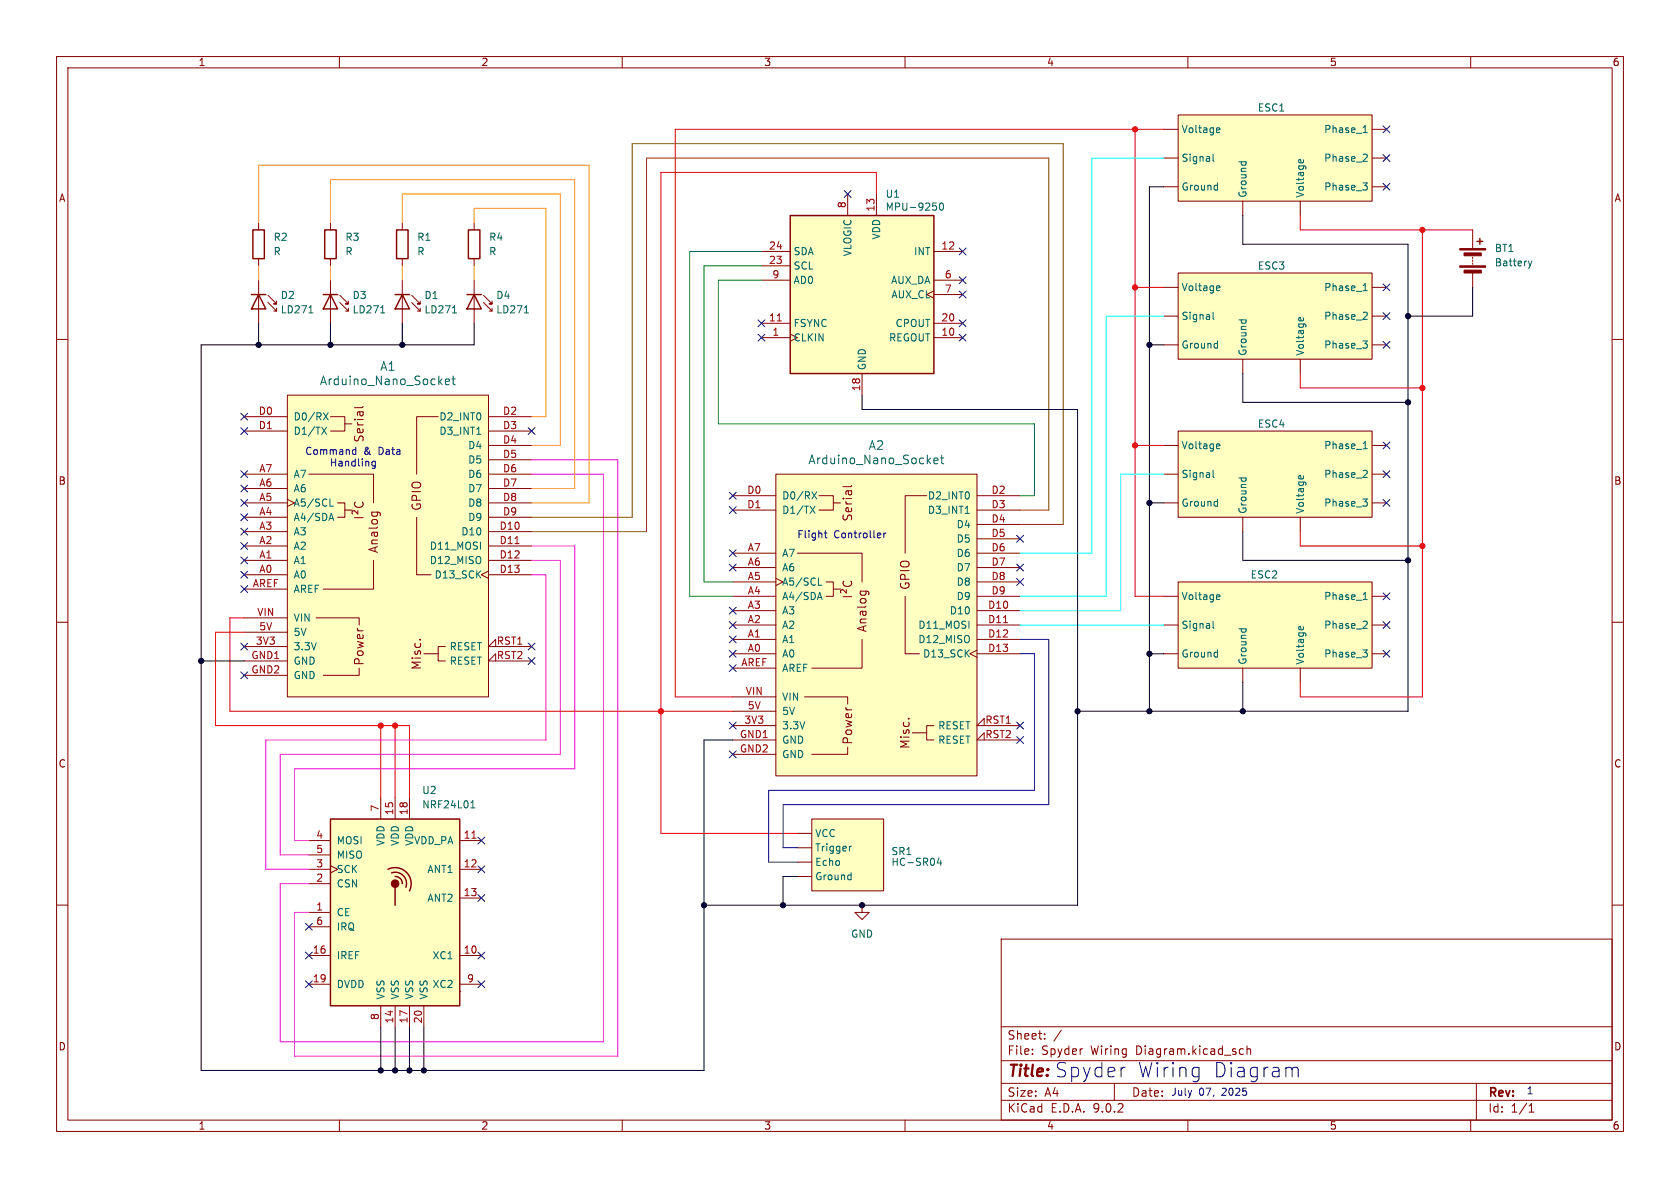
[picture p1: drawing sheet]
<svg xmlns="http://www.w3.org/2000/svg" width="297mm" height="210mm" viewBox="0 0 297 210" stroke-linecap="round" stroke-linejoin="round" font-family="sans-serif">
<g fill="none" stroke="#840000" stroke-width=".18">
<path d="M10 10h277v190h-277zM12 12h273v186h-273zM60 10v2M110 10v2M160 10v2M210 10v2M260 10v2M58.4 39.4v1.2M58.4 45.7v1.3M83.8 49.5v7.7M85.5 52.2l1.5 1.5h-.5h.5v-.5M85.5 53.5l1.5 1.5h-.5"/>
<path d="M87 54.5v.5M10 60h2M285 60h2M10 110h2M285 110h2M10 160h2M177 166h108v32h-108zM285 160h2M60 198v2M110 198v2M160 198v2M177 194.5h108"/>
<path d="M177 191.5h108M177 187.5h108M177 181.5h108M182.5 186.3v.1M182.5 185.5v.1M184.7 183.6v.1M184.7 182.8v.1M187.6 182.1l-1.3 2M197 191.5v3M210 198v2M219.2 186.3h.6M219.2 185.5h.6"/>
<path d="M220.5 185.5l.2-.1 .3 .1 .1 .9M220.5 184.9v1.5M260 198v2M261 191.5v6.5M270.3 196.6h.9M270.3 195.5l.4-.4v1.5"/>
</g>
<path d="M57.4 40.6h2v5.1h-2zM82.5 52.1h2.6M83.8 52.1l1.3 2.5h-2.6z" fill="none" stroke="#840000" stroke-width=".25"/>
<path d="M92.7 55.3h.7" fill="none" stroke="#006464" stroke-width=".18"/>
<path d="M50.8 69.9h35.6v53.3h-35.6z" fill="#ffffc2"/>
<g fill="none" stroke="#840000" stroke-width=".18">
<path d="M45.7 39.4v1.2M71.1 39.4v1.2M45.7 45.7v1.3M45.7 49.5v7.7M47.4 52.2l1.5 1.5h-.5h.5v-.5M47.4 53.5l1.5 1.5h-.5M48.9 54.5v.5M58.4 49.5v7.7M60.1 52.2l1.5 1.5h-.5h.5v-.5M60.1 53.5l1.5 1.5h-.5M61.6 54.5v.5M71.1 45.7v1.3"/>
<path d="M260.3 40.6v3.3M260.3 45.5v.2M260.3 46v.2M260.3 46.5v.2M260.3 48.3v2.5M43.2 73.7h7.6M43.2 76.2h7.6M50.8 69.9h35.6v53.3h-35.6zM58.4 73.7h2.6v2.5h-2.6M61 74.9h1.2M64.2 71.8l-.2 .3h-1.3M77.5 73.7h-3.8v10.1"/>
<path d="M86.4 73.7h7.6M86.4 76.2h7.6M86.4 78.7h7.6M43.2 83.8h7.6M43.2 86.4h7.6M43.2 88.9h7.6M43.2 91.4h7.6M43.2 94h7.6M43.2 96.5h7.6M43.2 99.1h7.6M50.8 88.3l1.3 .6-1.3 .6M54.6 83.8h11.4v5.1"/>
<path d="M59.7 88.9h1.3v2.5h-1.3M61 90.2h1.2M62.7 91.5h1.5M62.8 88.8a.61 .61 0 0 0 0 .7 .61 .61 0 0 0 .7 .2 .57 .57 0 0 0 .6-.3 .57 .57 0 0 0 0-.6M63.3 90.3v.6l-.6-.5a.31 .31 0 0 0-.5 .1l.1 .4M65.7 90.5h1.3l.2 .2M65.8 90.5l-.1 .2M66 99.1v5h-8.9M66.7 90.5v.2M73.7 91.4v10.2h2.5M86.4 83.8h7.6M86.4 86.4h7.6"/>
<path d="M86.4 88.9h7.6M86.4 91.4h7.6M86.4 94h7.6M86.4 96.5h7.6M86.4 99.1h7.6M86.4 81.3h7.6M43.2 101.6h7.6M43.2 104.1h7.6M43.2 109.2h7.6M43.2 111.8h7.6M43.2 114.3h7.6M43.2 116.8h7.6"/>
<path d="M43.2 119.4h7.6M55.9 109.2h7.6v1.3M63.5 118.1v1.3h-6.4M74.2 113.1h.2M74.9 115.6h2.6M78.7 114.3h-1.2v2.5h1.2M86.4 101l-1.3 .6 1.3 .6M86.4 101.6h7.6M87.6 114.3v-1.3l-1.2 1.3h7.6M87.6 116.8v-1.2l-1.2 1.2h7.6"/>
</g>
<g fill="none" stroke="#006464" stroke-width=".18">
<path d="M54.6 55.3h.7M67.3 55.3h.7M270.2 46.2l.3 .8M270.5 47l-.2 .4M270.8 46.2l-.3 .8M56.9 75.5l.8 1.3M57.2 73l.8 1.2M57.7 75.5l-.8 1.3M58 73l-.8 1.2M78.7 67.5l.8-.1-.1-.3-.4-.1-.3 .2 .1 .7h.6M79.9 67h.6M80.1 66.5v1.3l.4 .2"/>
<path d="M84.3 76.8h.7M58.3 91.7h.6M58.3 89.5h.6M58.6 90.7l.4 1.3"/>
</g>
<path d="M91 96.1h.8" fill="none" stroke="#a90000" stroke-width=".18"/>
<path d="M44.4 52.1h2.6M44.7 40.6h2v5.1h-2zM45.7 52.1l1.3 2.5h-2.6zM57.1 52.1h2.6M58.4 52.1l1.3 2.5h-2.6zM70.1 40.6h2v5.1h-2zM261.1 42.7h1M261.6 42.2v1" fill="none" stroke="#840000" stroke-width=".25"/>
<g fill="#840000" stroke="#840000" stroke-width=".18">
<path d="M258.1 43.9h4.5v.3h-4.5z"/>
<path d="M258.1 47h4.5v.2h-4.5z"/>
<path d="M258.8 44.7h3.1v.5h-3.1z"/>
<path d="M258.8 47.8h3.1v.5h-3.1z"/>
</g>
<path d="M208.3 48.3h34.3v15.2h-34.3z" fill="#ffffc2"/>
<path d="M205.7 50.8h2.6M205.7 55.9h2.6M208.3 48.3h34.3v15.2h-34.3zM242.6 50.8h2.5M242.6 55.9h2.5M205.7 61h2.6M219.7 63.5v2.5M229.9 63.5v2.5M242.6 61h2.5" fill="none" stroke="#840000" stroke-width=".18"/>
<g fill="none" stroke="#006464" stroke-width=".18">
<path d="M214.5 55.2v1.1l.1 .2M215.2 50.5l.4 .1 .1 .2-.6 .2M215.6 51.3l-.4 .1M219 56.5h1.3M219.5 56.5l-.1 .2M220.2 56.5l.1 .2M229.6 56.5l.1-.3 .2-.1 .1 .6M230.4 56.2v.3M241 51.4h.7M241.2 50.3l.2-.2v1.3M241.5 55.2l.2 .2v.3l-.8 .8h.8M215.1 60.7l.1 .1"/>
<path d="M215.2 60.3v1.2M215.2 61.5h-.1M240.9 60.3h.8l-.4 .5M241.5 60.8l.2 .2v.3l-.2 .2"/>
</g>
<path d="M58.4 144.8h22.9v33h-22.9z" fill="#ffffc2"/>
<path d="M69.8 52.1h2.6M71.1 52.1l1.3 2.5h-2.6zM82.8 40.6h2v5.1h-2zM58.4 144.8h22.9v33h-22.9zM68.6 153.7a2.84 2.84 0 0 1 3.3 .5 2.84 2.84 0 0 1 .5 3.3M69.2 154.3a1.99 1.99 0 0 1 2.1 .5 1.99 1.99 0 0 1 .5 2M69.8 154.9a1.23 1.23 0 0 1 1.3 1.3M69.8 156.8v3.2" fill="none" stroke="#840000" stroke-width=".25"/>
<circle cx="69.8" cy="156.2" r=".63" fill="#840000" stroke="#840000" stroke-width=".25"/>
<g fill="none" stroke="#840000" stroke-width=".18">
<path d="M83.8 39.4v1.2M71.1 49.5v7.7M72.8 52.2l1.5 1.5h-.5h.5v-.5M72.8 53.5l1.5 1.5h-.5M74.3 54.5v.5M83.8 45.7v1.3M54.6 148.6h3.8M54.6 151.1h3.8M54.6 153.7h3.8M54.6 156.2h3.8M58.4 153l1.3 .7-1.3 .6M67.3 141v3.8"/>
<path d="M69.8 141v3.8M72.4 141v3.8M81.3 148.6h3.8M81.3 153.7h3.8M81.3 158.8h3.8M54.6 161.3h3.8M54.6 163.8h3.8M54.6 168.9h3.8M54.6 174h3.8M67.3 177.8v3.8M69.8 177.8v3.8M72.4 177.8v3.8"/>
<path d="M74.9 177.8v3.8M81.3 175.3h.1M81.3 168.9h3.8M81.3 174h3.8"/>
</g>
<path d="M83.4 148.2h.8" fill="none" stroke="#a90000" stroke-width=".18"/>
<path d="M80 55.3h.7M83.2 142.8h.8M83.4 141.9l.2-.4v1.3" fill="none" stroke="#006464" stroke-width=".18"/>
<path d="M208.3 102.9h34.3v15.2h-34.3z" fill="#ffffc2"/>
<path d="M205.7 105.4h2.6M205.7 110.5h2.6M205.7 115.6h2.6M208.3 102.9h34.3v15.2h-34.3zM219.7 118.1v2.6M229.9 118.1v2.6M242.6 105.4h2.5M242.6 110.5h2.5M242.6 115.6h2.5" fill="none" stroke="#840000" stroke-width=".18"/>
<g fill="none" stroke="#006464" stroke-width=".18">
<path d="M214.5 109.8v1.1l.1 .2M215.1 115.3l.1 .1M215.2 105.1l.4 .1 .1 .2-.6 .2M215.2 114.9v1.2M215.2 116.1h-.1M215.6 105.9l-.4 .1M219 111.2h1.3M219.5 111.2l-.1 .1M220.2 111.2l.1 .1M229.6 111.2l.1-.4 .2-.1 .1 .6M230.4 110.8v.4M240.9 114.9h.8l-.4 .5"/>
<path d="M241 106h.7M241.2 104.9l.2-.2v1.3M241.5 109.8l.2 .2v.3l-.8 .8h.8M241.5 115.4l.2 .2v.3l-.2 .2"/>
</g>
<path d="M137.2 83.8h35.5v53.4h-35.5z" fill="#ffffc2"/>
<g fill="none" stroke="#840000" stroke-width=".18">
<path d="M129.5 87.6h7.7M129.5 90.2h7.7M129.5 97.8h7.7M137.2 83.8h35.5v53.4h-35.5zM141 97.8h11.4v5.1M144.8 87.6h2.5v2.6h-2.5M147.3 88.9h1.3M150.6 85.8l-.3 .2h-1.3M163.8 87.6h-3.8v10.2M172.7 87.6h7.6M172.7 90.2h7.6M172.7 97.8h7.6"/>
<path d="M172.7 92.7h7.6M172.7 95.3h7.6M129.5 100.3h7.7M129.5 102.9h7.7M129.5 105.4h7.7M129.5 108h7.7M129.5 110.5h7.7M129.5 113h7.7M129.5 115.6h7.7M129.5 118.1h7.7M137.2 102.2l1.2 .7-1.2 .6M146 102.9h1.3v2.5h-1.3"/>
<path d="M147.3 104.1h1.3M149 105.5h1.6M149.2 102.7a.61 .61 0 0 0 0 .8 .61 .61 0 0 0 .7 .2 .57 .57 0 0 0 .6-.3 .57 .57 0 0 0-.1-.7M149.6 104.2v.6l-.5-.5a.31 .31 0 0 0-.5 .2l.1 .3M152.1 104.5h1.2l.2 .1M152.2 104.5l-.1 .1M152.4 113v5.1h-8.9M153 104.5l.1 .1M160 105.4v10.2h2.6M172.7 114.9l-1.3 .7 1.3 .6M172.7 100.3h7.6M172.7 102.9h7.6"/>
<path d="M172.7 105.4h7.6M172.7 108h7.6M172.7 110.5h7.6M172.7 113h7.6M172.7 115.6h7.6M129.5 123.2h7.7M129.5 125.7h7.7M129.5 128.3h7.7M129.5 130.8h7.7M129.5 133.4h7.7M142.2 123.2h7.7v1.3M149.9 132.1v1.3h-6.4"/>
<path d="M160.6 127h.1M161.3 129.5h2.5M165.1 128.3h-1.3v2.5h1.3M174 128.3v-1.3l-1.3 1.3h7.6M174 130.8v-1.3l-1.3 1.3h7.6"/>
</g>
<path d="M143.2 89.5l.9 1.2M143.5 86.9l.9 1.3M144.1 89.5l-.9 1.2M144.4 86.9l-.9 1.3M165.1 81.5l.7-.2v-.3h-.5l-.2 .2 .1 .7h.6M166.3 81h.5M166.5 80.5v1.3l.3 .2M170.6 90.7h.8M144.6 105.6h.6M144.7 103.4h.6M144.9 104.7l.5 1.3" fill="none" stroke="#006464" stroke-width=".18"/>
<path d="M177.4 110.1h.7" fill="none" stroke="#a90000" stroke-width=".18"/>
<path d="M143.5 144.8h12.7v12.7h-12.7z" fill="#ffffc2"/>
<path d="M141 147.3h2.5M141 149.9h2.5M141 152.4h2.5M141 154.9h2.5M143.5 144.8h12.7v12.7h-12.7zM152.4 160v1.3h1.3l-1.3 1.3-1.3-1.3h1.3M152.4 160h.1" fill="none" stroke="#840000" stroke-width=".18"/>
<path d="M150.3 154.7h.2M150.5 154.2v1.3M150.5 155.5h-.2M150.5 149.6l-.3 .1M166 151.6l-.3 1h.8M166.3 152.1v.9" fill="none" stroke="#006464" stroke-width=".18"/>
<path d="M139.7 38.1h25.4v27.9h-25.4z" fill="#ffffc2"/>
<path d="M139.7 38.1h25.4v27.9h-25.4z" fill="none" stroke="#840000" stroke-width=".25"/>
<g fill="none" stroke="#840000" stroke-width=".18">
<path d="M149.9 34.3v3.8M154.9 34.3v3.8M134.6 44.5h5.1M134.6 47h5.1M134.6 49.5h5.1M134.6 57.2h5.1M134.6 59.7h5.1M165.1 51.4l-1.3 .7 1.3 .6M165.1 44.5h5.1M165.1 49.5h5.1M165.1 57.2h5.1M165.1 59.7h5.1"/>
<path d="M165.1 52.1h5.1M152.4 66v3.9"/>
</g>
<path d="M137.4 56.7h.7" fill="none" stroke="#a90000" stroke-width=".18"/>
<path d="M164.9 35.9h.6M165.5 36.4l.1 .2-.1 .5M166.2 36l.2-.1a.68 .68 0 0 1 .4 .6 .68 .68 0 0 1-.4 .7l-.2-.2-.1-.3z" fill="none" stroke="#006464" stroke-width=".18"/>
<path d="M208.3 76.2h34.3v15.2h-34.3z" fill="#ffffc2"/>
<path d="M205.7 78.7h2.6M208.3 76.2h34.3v15.2h-34.3zM242.6 78.7h2.5M205.7 83.8h2.6M205.7 88.9h2.6M219.7 91.4v2.6M229.9 91.4v2.6M242.6 83.8h2.5M242.6 88.9h2.5" fill="none" stroke="#840000" stroke-width=".18"/>
<g fill="none" stroke="#006464" stroke-width=".18">
<path d="M215.2 78.5h.4l.1 .3-.6 .1M215.6 79.3h-.4M241 79.3h.7M241.2 78.2l.2-.2v1.3M214.5 83.1v1.1l.1 .2M215.1 88.6l.1 .1M215.2 88.2v1.3M215.2 89.4l-.1 .1M219 84.5h1.3M219.5 84.5l-.1 .1M220.2 84.5l.1 .1M229.6 84.5l.1-.4h.2l.1 .6"/>
<path d="M230.4 84.1v.4M240.9 88.2h.8l-.4 .5M241.5 83.1l.2 .3v.3l-.8 .7h.8M241.5 88.7l.2 .2v.3l-.2 .3"/>
</g>
<path d="M208.3 20.3h34.3v15.3h-34.3z" fill="#ffffc2"/>
<path d="M205.7 22.9h2.6M205.7 27.9h2.6M205.7 33h2.6M208.3 20.3h34.3v15.3h-34.3zM219.7 35.6v2.5M229.9 35.6v2.5M242.6 22.9h2.5M242.6 27.9h2.5M242.6 33h2.5" fill="none" stroke="#840000" stroke-width=".18"/>
<g fill="none" stroke="#006464" stroke-width=".18">
<path d="M214.5 27.2v1.1l.1 .2M215.1 32.8h.1M215.2 22.6l.4 .1 .1 .2-.6 .1M215.2 32.3v1.3M215.2 33.5l-.1 .1M215.6 23.4h-.4M219 28.6h1.3M219.5 28.6l-.1 .1M220.2 28.6l.1 .1M229.6 28.6l.1-.4h.2l.1 .6M230.4 28.2v.4M240.9 32.3h.8l-.4 .5"/>
<path d="M241 23.4h.7M241.2 22.4l.2-.2v1.2M241.5 27.2l.2 .3v.3l-.8 .7h.8M241.5 32.8l.2 .3v.3l-.2 .2"/>
</g>
<g fill="none" stroke="#000" stroke-width=".18">
<path d="M205.7 33h-2.5v92.7M219.7 38.1v5.1h29.2v82.5h-58.4M45.7 57.2v3.8M58.4 57.2v3.8M71.1 57.2v3.8M83.8 57.2v3.8h-48.2v128.2h88.9v-58.4h5M260.3 50.8v5.1h-11.4M152.4 69.9v2.5h38.1v87.6h-66M203.2 61h2.5M219.7 66v5.1h29.2M203.2 88.9h2.5M219.7 94v5.1h29.2"/>
<path d="M35.6 116.8h7.6M203.2 115.6h2.5M219.7 120.7v5M141 154.9h-2.6v5.1M67.3 181.6v7.6M69.8 181.6v7.6M72.4 181.6v7.6M74.9 181.6v7.6"/>
</g>
<g fill="none" stroke="#f00" stroke-width=".18">
<path d="M154.9 34.3v-3.8h-38.1v116.8h24.2M200.7 22.9v82.5h5M205.7 22.9h-86.3v100.3h10.1M229.9 38.1v2.5h30.4M200.7 50.8h5M251.5 40.6v82.6h-21.6v-2.5M200.7 78.7h5M229.9 66v2.6h21.6M229.9 94v2.5h21.6M43.2 111.8h-5.1v16.5h34.3v12.7M43.2 109.2h-2.6v16.5h88.9M67.3 128.3v12.7"/>
<path d="M69.8 128.3v12.7"/>
</g>
<path d="M94 83.8h12.7v100.4h-57.2v-28h5.1M94 81.3h15.2v105.4h-57.1v-25.4h2.5M94 99.1h5.1v34.3h-49.6v17.7h5.1M94 96.5h7.6v39.4h-49.5v12.7h2.5M94 101.6h2.5v29.2h-49.5v22.9h7.6" fill="none" stroke="#f0f" stroke-width=".18"/>
<path d="M94 91.4h17.8v-66h76.2v67.3h-7.7M180.3 90.2h5.1v-62.3h-71.1v66.1h-20.3" fill="none" stroke="#804d00" stroke-width=".18"/>
<path d="M45.7 39.4v-10.2h58.4v59.7h-10.1M58.4 39.4v-7.6h43.2v54.6h-7.6M71.1 39.4v-5.1h28v44.4h-5.1M83.8 39.4v-2.6h12.7v36.9h-2.5" fill="none" stroke="#f90" stroke-width=".18"/>
<path d="M205.7 27.9h-12.7v69.9h-12.7M205.7 55.9h-10.1v49.5h-15.3M205.7 83.8h-7.6v24.2h-17.8M180.3 110.5h25.4" fill="none" stroke="#0ff" stroke-width=".18"/>
<path d="M180.3 115.6h2.6v24.1h-47v12.7h5.1M180.3 113h5.1v29.2h-47v7.7h2.6" fill="none" stroke="#00f" stroke-width=".18"/>
<path d="M134.6 44.5h-12.7v60.9h7.6M134.6 47h-10.1v55.9h5M134.6 49.5h-7.6v25.4h55.9v12.7h-2.6" fill="none" stroke="#009600" stroke-width=".18"/>
<path d="M45.7 47v2.5M58.4 47v2.5M71.1 47v2.5M83.8 47v2.5" fill="none" stroke="#ff9d00" stroke-width=".18"/>
<g fill="none" stroke="#000084" stroke-width=".18">
<path d="M149.3 33.7l1.2 1.2M150.5 33.7l-1.2 1.2M244.5 27.3l1.2 1.2M244.5 32.4l1.2 1.2M244.5 22.3l1.2 1.2M245.7 27.3l-1.2 1.2M245.7 32.4l-1.2 1.2M245.7 22.3l-1.2 1.2M134 59.1l1.2 1.2M134 56.5l1.2 1.3M135.2 59.1l-1.2 1.2M135.2 56.5l-1.2 1.3"/>
<path d="M169.6 51.5l1.2 1.2M169.6 59.1l1.2 1.2M169.6 48.9l1.2 1.2M169.6 56.5l1.2 1.3M169.6 43.8l1.2 1.3M170.8 56.5l-1.2 1.3M170.8 59.1l-1.2 1.2M170.8 51.5l-1.2 1.2M170.8 48.9l-1.2 1.2M170.8 43.8l-1.2 1.3M244.5 55.3l1.2 1.2M244.5 50.2l1.2 1.2"/>
<path d="M245.7 55.3l-1.2 1.2M245.7 50.2l-1.2 1.2M42.6 75.6l1.2 1.2M42.6 73.1l1.2 1.2M43.8 75.6l-1.2 1.2M43.8 73.1l-1.2 1.2M93.4 75.6l1.2 1.2M94.6 75.6l-1.2 1.2M244.5 78.1l1.2 1.2M244.5 60.4l1.2 1.2M245.7 78.1l-1.2 1.2M245.7 60.4l-1.2 1.2"/>
<path d="M42.6 85.8l1.2 1.2M42.6 83.2l1.2 1.2M42.6 88.3l1.2 1.2M42.6 95.9l1.2 1.2M42.6 90.8l1.2 1.2M42.6 98.5l1.2 1.2M42.6 93.4l1.2 1.2M43.8 85.8l-1.2 1.2M43.8 83.2l-1.2 1.2M43.8 88.3l-1.2 1.2M43.8 95.9l-1.2 1.2M43.8 90.8l-1.2 1.2"/>
<path d="M43.8 98.5l-1.2 1.2M43.8 93.4l-1.2 1.2M128.9 87l1.2 1.2M128.9 89.6l1.2 1.2M128.9 97.2l1.2 1.2M128.9 99.7l1.2 1.2M130.1 87l-1.2 1.2M130.1 89.6l-1.2 1.2M130.1 97.2l-1.2 1.2M130.1 99.7l-1.2 1.2M179.7 99.7l1.2 1.2M179.7 94.6l1.2 1.3"/>
<path d="M180.9 99.7l-1.2 1.2M180.9 94.6l-1.2 1.3M244.5 83.2l1.2 1.2M244.5 88.3l1.2 1.2M245.7 83.2l-1.2 1.2M245.7 88.3l-1.2 1.2M42.6 113.7l1.2 1.2M42.6 101l1.2 1.2M42.6 118.8l1.2 1.2M42.6 103.5l1.2 1.2M43.8 113.7l-1.2 1.2M43.8 101l-1.2 1.2"/>
<path d="M43.8 118.8l-1.2 1.2M43.8 103.5l-1.2 1.2M93.4 116.2l1.2 1.2M93.4 113.7l1.2 1.2M94.6 116.2l-1.2 1.2M94.6 113.7l-1.2 1.2M128.9 112.4l1.2 1.2M128.9 107.3l1.2 1.3M128.9 109.9l1.2 1.2M128.9 115l1.2 1.2M128.9 117.5l1.2 1.2M130.1 112.4l-1.2 1.2"/>
<path d="M130.1 107.3l-1.2 1.3M130.1 109.9l-1.2 1.2M130.1 115l-1.2 1.2M130.1 117.5l-1.2 1.2M179.7 102.3l1.2 1.2M180.9 102.3l-1.2 1.2M244.5 109.9l1.2 1.2M244.5 115l1.2 1.2M244.5 104.8l1.2 1.2M245.7 109.9l-1.2 1.2M245.7 115l-1.2 1.2M245.7 104.8l-1.2 1.2"/>
<path d="M128.9 132.7l1.2 1.3M128.9 127.7l1.2 1.2M130.1 132.7l-1.2 1.3M130.1 127.7l-1.2 1.2M179.7 127.7l1.2 1.2M179.7 130.2l1.2 1.2M180.9 127.7l-1.2 1.2M180.9 130.2l-1.2 1.2M84.5 153.1l1.2 1.2M84.5 158.1l1.2 1.3M84.5 148l1.2 1.2M85.7 153.1l-1.2 1.2"/>
<path d="M85.7 158.1l-1.2 1.3M85.7 148l-1.2 1.2M54 163.2l1.2 1.2M54 168.3l1.2 1.2M54 173.4l1.2 1.2M55.2 163.2l-1.2 1.2M55.2 168.3l-1.2 1.2M55.2 173.4l-1.2 1.2M84.5 173.4l1.2 1.2M84.5 168.3l1.2 1.2M85.7 173.4l-1.2 1.2M85.7 168.3l-1.2 1.2"/>
</g>
<path d="M62.4 79.5h.5M62.9 79.1v1.2M62.4 80.3h.5M66.4 81.5v1.1l-.3 .2-.3-.1M66.4 81.6l-.4-.1-.3 .3 .2 .5h.5M145.7 94.2h.5M145.9 93.8v1.1l.3 .2M155.6 94.3l.1 .2-.6 .1M156.3 94.2v.9M156.6 94.2l-.3 .3M228.8 188.7l.6 .1 .1 .2v1.4" fill="none" stroke="#0000c2" stroke-width=".18"/>
<g fill="#000" stroke="#000" stroke-width=".18">
<circle cx="248.9" cy="55.9" r=".46"/>
<circle cx="45.7" cy="61" r=".46"/>
<circle cx="58.4" cy="61" r=".46"/>
<circle cx="71.1" cy="61" r=".46"/>
<circle cx="203.2" cy="61" r=".46"/>
<circle cx="248.9" cy="71.1" r=".46"/>
<circle cx="203.2" cy="88.9" r=".46"/>
<circle cx="248.9" cy="99.1" r=".46"/>
<circle cx="35.6" cy="116.8" r=".46"/>
<circle cx="203.2" cy="115.6" r=".46"/>
<circle cx="190.5" cy="125.7" r=".46"/>
<circle cx="203.2" cy="125.7" r=".46"/>
<circle cx="219.7" cy="125.7" r=".46"/>
<circle cx="124.5" cy="160" r=".46"/>
<circle cx="138.4" cy="160" r=".46"/>
<circle cx="152.4" cy="160" r=".46"/>
<circle cx="67.3" cy="189.2" r=".46"/>
<circle cx="69.8" cy="189.2" r=".46"/>
<circle cx="72.4" cy="189.2" r=".46"/>
<circle cx="74.9" cy="189.2" r=".46"/>
</g>
<g fill="#f00" stroke="#f00" stroke-width=".18">
<circle cx="116.8" cy="125.7" r=".46"/>
<circle cx="69.8" cy="128.3" r=".46"/>
<circle cx="67.3" cy="128.3" r=".46"/>
<circle cx="251.5" cy="96.5" r=".46"/>
<circle cx="251.5" cy="68.6" r=".46"/>
<circle cx="251.5" cy="40.6" r=".46"/>
<circle cx="200.7" cy="50.8" r=".46"/>
<circle cx="200.7" cy="22.9" r=".46"/>
<circle cx="200.7" cy="78.7" r=".46"/>
</g>
<g font-size="3.5" fill="#0000c2">
<text x="186.5" y="190.7">Spyder</text>
<text x="201.1" y="190.7">Wiring</text>
<text x="214.4" y="190.7">Diagram</text>
</g>
<text font-size="2.8" fill="#840000" x="178" y="190.9">Title:</text>
<g font-size="2.1" fill="#006464">
<text x="67.1" y="65.8">A1</text>
<text x="56.5" y="68.3">Arduino_Nano_Socket</text>
<text x="142.8" y="82.3">Arduino_Nano_Socket</text>
<text x="153.5" y="79.7">A2</text>
</g>
<g font-size="2.1" fill="#840000">
<text x="64.5" y="78.3" transform="rotate(-90 64.5 78.3)">Serial</text>
<text x="74.7" y="90.4" transform="rotate(-90 74.7 90.4)">GPIO</text>
<text x="150.9" y="92.3" transform="rotate(-90 150.9 92.3)">Serial</text>
<text x="67" y="97.9" transform="rotate(-90 67 97.9)">Analog</text>
<text x="161" y="104.4" transform="rotate(-90 161 104.4)">GPIO</text>
<text x="153.4" y="111.8" transform="rotate(-90 153.4 111.8)">Analog</text>
<text x="64.5" y="117.8" transform="rotate(-90 64.5 117.8)">Power</text>
<text x="74.7" y="118.5" transform="rotate(-90 74.7 118.5)">Misc.</text>
<text x="150.9" y="131.7" transform="rotate(-90 150.9 131.7)">Power</text>
<text x="161" y="132.5" transform="rotate(-90 161 132.5)">Misc.</text>
<text x="178" y="184">Sheet:</text>
<text x="178" y="186.7">File:</text>
<text x="192.9" y="186.7">Wiring</text>
<text x="178" y="196.9">KiCad</text>
<text x="178" y="194.1">Size:</text>
<text x="184.7" y="194.1">A4</text>
<text x="185.7" y="196.9">E.D.A.</text>
<text x="193.3" y="196.9">9.0.2</text>
<text x="200" y="194.1">Date:</text>
<text x="263" y="194.3">Rev:</text>
<text x="263" y="196.9">Id:</text>
<text x="267.1" y="196.9">1/1</text>
</g>
<g font-size="2.1" fill="#0000c2">
<text x="184.1" y="186.7">Spyder</text>
<text x="201" y="186.7">Diagram.kicad_sch</text>
</g>
<g font-size="1.8" fill="#840000">
<text x="35" y="11.9">1</text>
<text x="85" y="11.9">2</text>
<text x="135" y="11.9">3</text>
<text x="185" y="11.9">4</text>
<text x="235" y="11.9">5</text>
<text x="285" y="11.9">6</text>
<text x="10.3" y="35.9">A</text>
<text x="285.3" y="35.9">A</text>
<text x="10.3" y="85.9">B</text>
<text x="285.3" y="85.9">B</text>
<text x="10.3" y="135.9">C</text>
<text x="285.3" y="135.9">C</text>
<text x="10.3" y="185.9">D</text>
<text x="285.3" y="185.9">D</text>
<text x="35" y="199.9">1</text>
<text x="85" y="199.9">2</text>
<text x="135" y="199.9">3</text>
<text x="185" y="199.9">4</text>
<text x="235" y="199.9">5</text>
<text x="285" y="199.9">6</text>
</g>
<g font-size="1.8" fill="#006464">
<text x="208.8" y="23.7">Voltage</text>
<text x="222.3" y="19.9">ESC1</text>
<text x="234" y="23.7">Phase_1</text>
<text x="208.8" y="28.8">Signal</text>
<text x="234" y="28.8">Phase_2</text>
<text x="156.5" y="35.2">U1</text>
<text x="208.8" y="33.9">Ground</text>
<text x="220.6" y="35.1" transform="rotate(-90 220.6 35.1)">Ground</text>
<text x="230.7" y="35.1" transform="rotate(-90 230.7 35.1)">Voltage</text>
<text x="234" y="33.9">Phase_3</text>
<text x="156.5" y="37.4">MPU-9250</text>
<text x="48.3" y="42.8">R2</text>
<text x="48.3" y="45.3">R</text>
<text x="61" y="42.8">R3</text>
<text x="61" y="45.3">R</text>
<text x="73.7" y="42.8">R1</text>
<text x="73.7" y="45.3">R</text>
<text x="86.4" y="42.8">R4</text>
<text x="86.4" y="45.3">R</text>
<text x="140.2" y="45.3">SDA</text>
<text x="140.2" y="47.9">SCL</text>
<text x="150.7" y="45.4" transform="rotate(-90 150.7 45.4)">VLOGIC</text>
<text x="155.8" y="42.4" transform="rotate(-90 155.8 42.4)">VDD</text>
<text x="161.5" y="45.3">INT</text>
<text x="222.3" y="47.9">ESC3</text>
<text x="264.2" y="44.7">BT1</text>
<text x="264.2" y="47.3">Battery</text>
<text x="49.5" y="53.1">D2</text>
<text x="62.2" y="53.1">D3</text>
<text x="74.9" y="53.1">D1</text>
<text x="87.6" y="53.1">D4</text>
<text x="140.2" y="50.4">AD0</text>
<text x="157.4" y="50.4">AUX_DA</text>
<text x="157.5" y="52.9">AUX_CL</text>
<text x="208.8" y="51.7">Voltage</text>
<text x="234" y="51.7">Phase_1</text>
<text x="49.5" y="55.6">LD271</text>
<text x="62.2" y="55.6">LD271</text>
<text x="74.9" y="55.6">LD271</text>
<text x="87.6" y="55.6">LD271</text>
<text x="140.2" y="58">FSYNC</text>
<text x="158.2" y="58">CPOUT</text>
<text x="208.8" y="56.7">Signal</text>
<text x="234" y="56.7">Phase_2</text>
<text x="140.2" y="60.6">CLKIN</text>
<text x="153.3" y="65.5" transform="rotate(-90 153.3 65.5)">GND</text>
<text x="157.1" y="60.6">REGOUT</text>
<text x="208.8" y="61.8">Ground</text>
<text x="220.6" y="63" transform="rotate(-90 220.6 63)">Ground</text>
<text x="230.7" y="63" transform="rotate(-90 230.7 63)">Voltage</text>
<text x="234" y="61.8">Phase_3</text>
<text x="51.8" y="74.5">D0/RX</text>
<text x="51.8" y="77.1">D1/TX</text>
<text x="77.6" y="74.5">D2_INT0</text>
<text x="77.6" y="77.1">D3_INT1</text>
<text x="222.3" y="75.8">ESC4</text>
<text x="82.7" y="79.6">D4</text>
<text x="82.7" y="82.1">D5</text>
<text x="208.8" y="79.6">Voltage</text>
<text x="234" y="79.6">Phase_1</text>
<text x="51.8" y="84.7">A7</text>
<text x="51.8" y="87.2">A6</text>
<text x="51.8" y="89.8">A5/SCL</text>
<text x="82.7" y="84.7">D6</text>
<text x="82.7" y="87.2">D7</text>
<text x="82.7" y="89.8">D8</text>
<text x="138.2" y="88.5">D0/RX</text>
<text x="163.9" y="88.5">D2_INT0</text>
<text x="208.8" y="84.7">Signal</text>
<text x="208.8" y="89.8">Ground</text>
<text x="234" y="84.7">Phase_2</text>
<text x="234" y="89.8">Phase_3</text>
<text x="51.8" y="92.3">A4/SDA</text>
<text x="51.8" y="94.8">A3</text>
<text x="81.5" y="94.8">D10</text>
<text x="82.7" y="92.3">D9</text>
<text x="138.2" y="91">D1/TX</text>
<text x="163.9" y="91">D3_INT1</text>
<text x="169" y="93.6">D4</text>
<text x="220.6" y="90.9" transform="rotate(-90 220.6 90.9)">Ground</text>
<text x="230.7" y="90.9" transform="rotate(-90 230.7 90.9)">Voltage</text>
<text x="51.8" y="97.4">A2</text>
<text x="51.8" y="99.9">A1</text>
<text x="75.9" y="97.4">D11_MOSI</text>
<text x="75.9" y="99.9">D12_MISO</text>
<text x="138.2" y="98.7">A7</text>
<text x="138.2" y="101.2">A6</text>
<text x="169" y="96.1">D5</text>
<text x="169" y="98.7">D6</text>
<text x="169" y="101.2">D7</text>
<text x="51.8" y="102.5">A0</text>
<text x="51.8" y="105">AREF</text>
<text x="76.7" y="102.5">D13_SCK</text>
<text x="138.2" y="103.7">A5/SCL</text>
<text x="138.2" y="106.3">A4/SDA</text>
<text x="169" y="103.7">D8</text>
<text x="169" y="106.3">D9</text>
<text x="208.8" y="106.3">Voltage</text>
<text x="221" y="102.5">ESC2</text>
<text x="234" y="106.3">Phase_1</text>
<text x="51.8" y="110.1">VIN</text>
<text x="51.8" y="112.6">5V</text>
<text x="138.2" y="108.8">A3</text>
<text x="138.2" y="111.4">A2</text>
<text x="138.2" y="113.9">A1</text>
<text x="162.2" y="111.4">D11_MOSI</text>
<text x="162.2" y="113.9">D12_MISO</text>
<text x="167.8" y="108.8">D10</text>
<text x="208.8" y="111.4">Signal</text>
<text x="234" y="111.4">Phase_2</text>
<text x="51.8" y="115.2">3.3V</text>
<text x="51.8" y="117.7">GND</text>
<text x="79.4" y="115.2">RESET</text>
<text x="79.4" y="117.7">RESET</text>
<text x="138.2" y="116.4">A0</text>
<text x="138.2" y="119">AREF</text>
<text x="163.1" y="116.4">D13_SCK</text>
<text x="208.8" y="116.4">Ground</text>
<text x="220.6" y="117.6" transform="rotate(-90 220.6 117.6)">Ground</text>
<text x="230.7" y="117.6" transform="rotate(-90 230.7 117.6)">Voltage</text>
<text x="234" y="116.4">Phase_3</text>
<text x="51.8" y="120.2">GND</text>
<text x="138.2" y="124.1">VIN</text>
<text x="138.2" y="126.6">5V</text>
<text x="138.2" y="129.1">3.3V</text>
<text x="138.2" y="131.7">GND</text>
<text x="165.8" y="129.1">RESET</text>
<text x="165.8" y="131.7">RESET</text>
<text x="138.2" y="134.2">GND</text>
<text x="74.5" y="140.6">U2</text>
<text x="74.5" y="143.1">NRF24L01</text>
<text x="59.4" y="149.5">MOSI</text>
<text x="68.2" y="149.6" transform="rotate(-90 68.2 149.6)">VDD</text>
<text x="70.7" y="149.6" transform="rotate(-90 70.7 149.6)">VDD</text>
<text x="73.1" y="149.5">VDD_PA</text>
<text x="73.3" y="149.6" transform="rotate(-90 73.3 149.6)">VDD</text>
<text x="144" y="148.2">VCC</text>
<text x="59.4" y="152">MISO</text>
<text x="59.4" y="154.5">SCK</text>
<text x="75.5" y="154.5">ANT1</text>
<text x="144" y="150.7">Trigger</text>
<text x="144" y="153.3">Echo</text>
<text x="144" y="155.8">Ground</text>
<text x="157.5" y="151.4">SR1</text>
<text x="157.5" y="153.3">HC-SR04</text>
<text x="59.4" y="157.1">CSN</text>
<text x="75.5" y="159.6">ANT2</text>
<text x="59.4" y="162.2">CE</text>
<text x="59.4" y="164.7">IRQ</text>
<text x="150.4" y="166">GND</text>
<text x="59.4" y="169.8">IREF</text>
<text x="76.4" y="169.8">XC1</text>
<text x="59.4" y="174.9">DVDD</text>
<text x="68.2" y="176.8" transform="rotate(-90 68.2 176.8)">VSS</text>
<text x="70.7" y="176.8" transform="rotate(-90 70.7 176.8)">VSS</text>
<text x="73.3" y="176.8" transform="rotate(-90 73.3 176.8)">VSS</text>
<text x="75.8" y="176.8" transform="rotate(-90 75.8 176.8)">VSS</text>
<text x="76.4" y="174.9">XC2</text>
</g>
<g font-size="1.8" fill="#a90000">
<text x="149.6" y="36.9" transform="rotate(-90 149.6 36.9)">8</text>
<text x="154.7" y="37.5" transform="rotate(-90 154.7 37.5)">13</text>
<text x="135.8" y="44.2">24</text>
<text x="135.8" y="46.7">23</text>
<text x="166.3" y="44.2">12</text>
<text x="136.5" y="49.3">9</text>
<text x="166.9" y="49.3">6</text>
<text x="166.9" y="51.8">7</text>
<text x="135.8" y="56.9">11</text>
<text x="136.5" y="59.4">1</text>
<text x="166.3" y="56.9">20</text>
<text x="166.3" y="59.4">10</text>
<text x="152.1" y="69.3" transform="rotate(-90 152.1 69.3)">18</text>
<text x="45.6" y="73.4">D0</text>
<text x="45.6" y="75.9">D1</text>
<text x="88.8" y="73.4">D2</text>
<text x="88.8" y="75.9">D3</text>
<text x="45.7" y="83.6">A7</text>
<text x="88.8" y="78.5">D4</text>
<text x="88.8" y="81">D5</text>
<text x="88.8" y="83.6">D6</text>
<text x="45.7" y="86.1">A6</text>
<text x="45.7" y="88.6">A5</text>
<text x="88.8" y="86.1">D7</text>
<text x="88.8" y="88.6">D8</text>
<text x="132" y="87.4">D0</text>
<text x="132" y="89.9">D1</text>
<text x="175.2" y="87.4">D2</text>
<text x="175.2" y="89.9">D3</text>
<text x="45.7" y="91.2">A4</text>
<text x="45.7" y="93.7">A3</text>
<text x="88.2" y="93.7">D10</text>
<text x="88.8" y="91.2">D9</text>
<text x="175.2" y="92.5">D4</text>
<text x="175.2" y="95">D5</text>
<text x="45.7" y="96.3">A2</text>
<text x="45.7" y="98.8">A1</text>
<text x="45.7" y="101.3">A0</text>
<text x="88.2" y="96.3">D11</text>
<text x="88.2" y="98.8">D12</text>
<text x="88.2" y="101.3">D13</text>
<text x="132.1" y="97.5">A7</text>
<text x="132.1" y="100.1">A6</text>
<text x="175.2" y="97.5">D6</text>
<text x="175.2" y="100.1">D7</text>
<text x="44.6" y="103.9">AREF</text>
<text x="132.1" y="102.6">A5</text>
<text x="132.1" y="105.2">A4</text>
<text x="132.1" y="107.7">A3</text>
<text x="174.6" y="107.7">D10</text>
<text x="175.2" y="102.6">D8</text>
<text x="175.2" y="105.2">D9</text>
<text x="45.4" y="109">VIN</text>
<text x="45.7" y="111.5">5V</text>
<text x="132.1" y="110.2">A2</text>
<text x="132.1" y="112.8">A1</text>
<text x="174.6" y="110.2">D11</text>
<text x="174.6" y="112.8">D12</text>
<text x="44.3" y="116.6">GND1</text>
<text x="44.3" y="119.1">GND2</text>
<text x="45.1" y="114">3V3</text>
<text x="87.7" y="114">RST1</text>
<text x="87.7" y="116.6">RST2</text>
<text x="131" y="117.9">AREF</text>
<text x="132.1" y="115.3">A0</text>
<text x="174.6" y="115.3">D13</text>
<text x="131.7" y="122.9">VIN</text>
<text x="132.1" y="125.5">5V</text>
<text x="130.7" y="130.6">GND1</text>
<text x="131.5" y="128">3V3</text>
<text x="174.1" y="128">RST1</text>
<text x="174.1" y="130.6">RST2</text>
<text x="130.7" y="133.1">GND2</text>
<text x="67.1" y="143.6" transform="rotate(-90 67.1 143.6)">7</text>
<text x="55.8" y="148.3">4</text>
<text x="69.6" y="144.2" transform="rotate(-90 69.6 144.2)">15</text>
<text x="72.1" y="144.2" transform="rotate(-90 72.1 144.2)">18</text>
<text x="81.9" y="148.3">11</text>
<text x="55.8" y="150.9">5</text>
<text x="55.8" y="153.4">3</text>
<text x="55.8" y="156">2</text>
<text x="81.9" y="153.4">12</text>
<text x="55.8" y="161">1</text>
<text x="81.9" y="158.5">13</text>
<text x="55.8" y="163.6">6</text>
<text x="55.2" y="168.7">16</text>
<text x="55.2" y="173.7">19</text>
<text x="81.9" y="168.7">10</text>
<text x="82.5" y="173.7">9</text>
<text x="67.1" y="180.4" transform="rotate(-90 67.1 180.4)">8</text>
<text x="69.6" y="181" transform="rotate(-90 69.6 181)">14</text>
<text x="72.1" y="181" transform="rotate(-90 72.1 181)">17</text>
<text x="74.7" y="181" transform="rotate(-90 74.7 181)">20</text>
</g>
<g font-size="1.8" fill="#0000c2">
<text x="53.9" y="80.6">Command</text>
<text x="58.2" y="82.7">Handling</text>
<text x="64.3" y="80.6">&amp;</text>
<text x="67" y="80.6">Data</text>
<text x="140.9" y="95.4">Flight</text>
<text x="147.4" y="95.4">Controller</text>
<text x="207" y="193.9">July</text>
<text x="211.9" y="193.9">07,</text>
<text x="216.1" y="193.9">2025</text>
<text x="269.8" y="193.7">1</text>
</g>
</svg>
